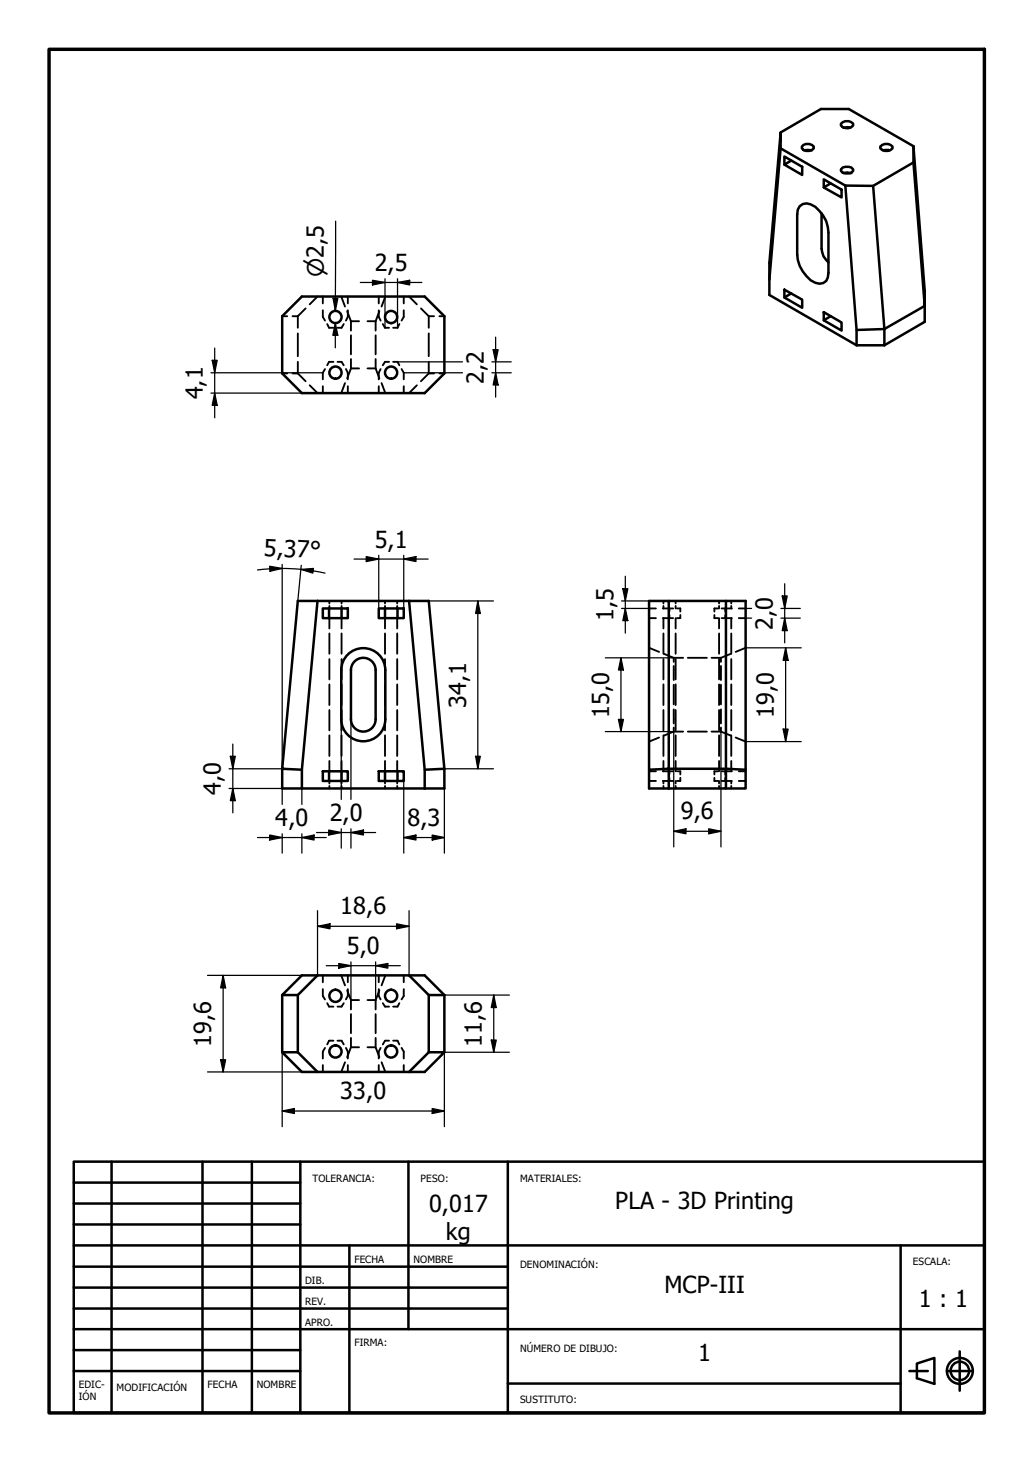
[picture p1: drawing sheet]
<svg xmlns="http://www.w3.org/2000/svg" width="210mm" height="297mm" viewBox="0 0 210 297" stroke-linecap="round" stroke-linejoin="round" font-family="sans-serif">
<!-- layer: Visible (ISO) -->
<g fill="none" stroke="#000" stroke-width=".51">
<path d="M158.6 30.1l-2.3 26.7v3.1l17.8 10.3M158.6 30.1v-3.2l-2.3 26.5v3.4M158.6 26.9l8.2-4.8h5.7l13.1 7.6M158.6 30.1l13.2 7.6M159.4 31.8l3.6 2.1v1.6l-3.6-2zM160.8 32.6l-1.4 .9M163.3 29.4a1.69 1.69 0 0 1 2.1 .4v.3a1.62 1.62 0 0 1-2.5 0v-.3zM163.4 30.5h1.4M167.4 36.4l3.6 2.1v1.6l-3.6-2zM168.8 37.3l-1.4 .8M170.9 25.1a1.68 1.68 0 0 1 2.5 0v.4a1.68 1.68 0 0 1-2.5 0zM171.3 34a1.82 1.82 0 0 1 2.1 .4v.3a1.68 1.68 0 0 1-2.5 0v-.3z"/>
<path d="M171.4 26l.7-.2 .7 .2M171.4 35.2l.7-.2 .7 .2M171.8 37.7l2.3 29.3v3.2M171.8 37.7l5.6 .1 2.3 29.1-5.6 .1M172.5 25.9l-.3 .1M178.9 29.8a1.68 1.68 0 0 1 2.5 0v.3a1.68 1.68 0 0 1-2.5 0zM179.5 30.5h1.3M180.5 30.5l-.3 .2M185.6 29.7l2.3 29.3v3.2l-2.3-29.2M185.6 29.7v3.3M185.6 33l-8.2 4.8M159.4 58.9l3.6 2v1.6l-3.6-2.1z"/>
<path d="M160.8 59.6l-1.4 .8M162.5 41.9a2.3 2.3 0 0 1 3.2 .1 7.1 7.1 0 0 1 2.6 5.2v8.2a1.85 1.85 0 0 1-.6 1.9 1.85 1.85 0 0 1-2 .2 6.9 6.9 0 0 1-3.7-5.8v-8.2l.1-.9zM166.9 43.4v7.1a3.7 3.7 0 0 0 1.4 2.8M57.3 64.2l4-4h25l4 4v11.7l-4 4h-25l-4-4zM167.4 63.4l3.6 2.1v1.7l-3.6-2.1zM168.8 64.2l-1.4 .9M174.1 70.2h5.6M179.7 66.9l8.2-4.7v3.2l-8.2 4.8zM64.5 122.1l-3.2 34.3M65.6 123.6h5.1v2h-5.1zM66.9 123.6v2M69.4 123.6v2"/>
<path d="M70.9 132.7a4.5 4.5 0 0 1 4.8-.6 4.5 4.5 0 0 1 2.6 4.1v9.9a4.5 4.5 0 0 1-4.5 4.5 4.5 4.5 0 0 1-4.5-4.4v-10a4.5 4.5 0 0 1 1.6-3.5zM72.2 134.2a2.51 2.51 0 0 1 2.7-.3 2.51 2.51 0 0 1 1.4 2.3v9.9a2.51 2.51 0 0 1-2.5 2.5 2.51 2.51 0 0 1-2.5-2.4v-10a2.5 2.5 0 0 1 .9-2zM77 123.6h5v2h-5zM78.2 123.6v2M80.8 123.6v2M83.1 122.1l3.2 34.3v3.8M135.9 122.1h11.6M57.3 156.2v4h33v-4M61.3 156.4l-4-.2 3.2-34.1h26.6l3.2 34.1-4 .2M61.3 156.4v3.8M65.6 156.7h5.1v2h-5.1zM66.9 156.7v2"/>
<path d="M69.4 156.7v2M77 156.7h5v2h-5zM78.2 156.7v2M80.8 156.7v2M131.9 156.4l4-.2v-34.1h-4v38.1h4M135.9 156.2h11.6v4h-11.6zM151.5 156.4l-4-.2v-34.1h4v38.1h-4M64.5 198.2l-4 4h-3.2l4-4h25l4 4M83.1 198.2l4 4h3.2M57.3 202.2v11.6M60.5 213.8h-3.2l4 4h25l4-4h-3.2M60.5 213.8l4 4"/>
<path d="M60.5 202.2v11.6M87.1 213.8l-4 4M87.1 202.2v11.6M90.3 202.2v11.6"/>
<circle cx="68.2" cy="64.4" r="1.24"/>
<circle cx="68.2" cy="75.7" r="1.24"/>
<circle cx="79.5" cy="64.4" r="1.24"/>
<circle cx="79.5" cy="75.7" r="1.24"/>
<circle cx="68.2" cy="213.6" r="1.24"/>
<circle cx="68.2" cy="202.3" r="1.24"/>
<circle cx="79.5" cy="213.6" r="1.24"/>
<circle cx="79.5" cy="202.3" r="1.24"/>
</g>
<g fill="#000">
<circle cx="164.8" cy="30.5" r=".25"/>
<circle cx="172.8" cy="35.2" r=".25"/>
</g>
<!-- layer: Oculto (ISO) -->
<g fill="none" stroke="#000" stroke-width=".38">
<path d="M57.3 75.9h1.1M57.3 64.2h1.1M59.4 75.9h1.1l1.6 1.6M59.4 64.2h1.1M60.5 64.2v2.4M60.5 67.7v4.7M60.5 73.5v2.4M62.1 62.7l-1.6 1.5M62.9 78.3l1.6 1.6M64.5 60.2l-1.6 1.6M65.6 63v1.4l.4 .7M65.6 60.2v1.4"/>
<path d="M65.6 78.5v1.4M66 75l-.4 .7v1.4M66.5 65.8l.4 .8h.9M67.8 73.5h-.9l-.4 .7M68.6 73.5h.8l.4 .7M69.3 60.2l.8 2.1M69.8 65.8l-.4 .8h-.8M70.1 77.8l-.8 2.1M70.3 75l.4 .7v1.4M70.5 63.2l.8 2.1M70.7 63v1.4l-.4 .7M70.7 60.2v1.4"/>
<path d="M70.7 78.5v1.4M71.3 74.9l-.8 2M71.3 74.9h1.7M71.3 65.3v1.9M71.3 68.1v3.9M71.3 72.9v2M71.3 65.3h1.7M74.7 74.9h1.6M74.7 65.3h1.6M76.3 74.9l.8 2M76.3 65.3v1.9M76.3 68.1v3.9"/>
<path d="M76.3 72.9v2M77 63v1.4l.3 .7M77 60.2v1.4M77 78.5v1.4M77.1 63.2l-.8 2.1M77.3 75l-.3 .7v1.4M77.5 77.8l.8 2.1M77.8 65.8l.4 .8h.9M78.3 60.2l-.8 2.1M79.1 73.5h-.9l-.4 .7M79.9 73.5h.9l.4 .7M81.2 65.8l-.4 .8h-.9"/>
<path d="M81.6 75l.4 .7v1.4M82 60.2v1.4M82 63v1.4l-.4 .7M82 78.5v1.4M83.1 60.2l1.6 1.6M84.7 78.3l-1.6 1.6M85.5 62.7l1.6 1.5M87.1 64.2h1.1M87.1 64.2v2.4M87.1 67.7v4.7M87.1 73.5v2.4M88.2 75.9h-1.1l-1.6 1.6"/>
<path d="M89.3 75.9h1M89.3 64.2h1M66.9 122.1v.5M66.9 123.1v.5M66.9 125.6v2.1M66.9 128.7v4.1M66.9 133.9v4.1M66.9 139.1v4.1M69.4 122.1v.5M69.4 123.1v.5M69.4 125.6v2.1M69.4 128.7v4.1"/>
<path d="M69.4 133.9v4.1M69.4 139.1v4.1M78.2 122.1v.5M78.2 123.1v.5M78.2 125.6v2.1M78.2 128.7v4.1M78.2 133.9v4.1M78.2 139.1v4.1M80.7 122.1v.5M80.7 123.1v.5M80.7 125.6v2.1M80.7 128.7v4.1"/>
<path d="M80.7 133.9v4.1M80.7 139.1v4.1M131.9 131.6l2 .8M131.9 123.6h1.4M131.9 125.6h1.4M134.7 123.6h2.1M134.7 125.6h2.1M134.8 122.1v.5M134.8 123.1v.5M134.8 125.6v2.1M134.8 128.7v4.1M134.8 133.9v4.1"/>
<path d="M134.8 139.1v4.1M134.9 132.8l2 .9M136 123.6v.7M136 125v.6M136.9 133.7v.8M136.9 135.3v2.9M136.9 139.1v4M136.9 133.7h1.9M137.3 122.1v.5M137.3 123.1v.5M137.3 125.6v2.1M137.3 128.7v4.1"/>
<path d="M137.3 133.9v4.1M137.3 139.1v4.1M137.5 123.6h.7v.7M138.2 125v.6h-.7M139.8 133.7h3.8M144.6 133.7h1.9M145.2 125v.6h.7M145.9 123.6h-.7v.7M146.1 122.1v.5M146.1 123.1v.5M146.1 125.6v2.1M146.1 128.7v4.1"/>
<path d="M146.1 133.9v4.1M146.1 139.1v4.1M146.5 133.7v.8M146.5 135.3v2.9M146.5 139.1v4M146.6 123.6h2.1M147.4 125v.6h-.8M147.4 123.6v.7M147.4 125.6h1.3M148.5 132.8l-2 .9M148.6 122.1v.5M148.6 123.1v.5"/>
<path d="M148.6 125.6v2.1M148.6 128.7v4.1M148.6 133.9v4.1M148.6 139.1v4.1M150.1 123.6h1.4M150.1 125.6h1.4M151.5 131.6l-2 .8M66.9 144.3v4.1M66.9 149.4v4.2M66.9 154.6v2.1M66.9 158.7v.5M66.9 159.7v.5"/>
<path d="M69.4 144.3v4.1M69.4 149.4v4.2M69.4 154.6v2.1M69.4 158.7v.5M69.4 159.7v.5M78.2 144.3v4.1M78.2 149.4v4.2M78.2 154.6v2.1M78.2 158.7v.5M78.2 159.7v.5M80.7 144.3v4.1M80.7 149.4v4.2"/>
<path d="M80.7 154.6v2.1M80.7 158.7v.5M80.7 159.7v.5M131.9 158.7h1.4M131.9 156.7h1.4M133.9 149.8l-2 .9M134.7 158.7h1.3M134.7 156.7h2.1M134.8 144.3v4.1M134.8 149.4v4.2M134.8 154.6v2.1M134.8 158.7v.5"/>
<path d="M134.8 159.7v.5M136 158v.7h.8M136 156.7v.6M136.9 144.1v2.9M136.9 147.8v.8M136.9 148.6l-2 .9M136.9 148.6h1.9M137.3 144.3v4.1M137.3 149.4v4.2M137.3 154.6v2.1M137.3 158.7v.5M137.3 159.7v.5"/>
<path d="M137.5 156.7h.7v.6M138.2 158v.7h-.7M139.8 148.6h3.8M144.6 148.6h1.9M145.2 158v.7h.7M145.9 156.7h-.7v.6M146.1 144.3v4.1M146.1 149.4v4.2M146.1 154.6v2.1M146.1 158.7v.5M146.1 159.7v.5M146.5 144.1v2.9"/>
<path d="M146.5 147.8v.8M146.5 148.6l2 .9M146.6 158.7h2.1M146.6 156.7h2.1M147.4 156.7v.6M147.4 158v.7M148.6 144.3v4.1M148.6 149.4v4.2M148.6 154.6v2.1M148.6 158.7v.5M148.6 159.7v.5M149.5 149.8l2 .9"/>
<path d="M150.1 158.7h1.4M150.1 156.7h1.4M65.6 198.2v1.4M69.3 198.2l.8 2M70.7 198.2v1.4M77 198.2v1.4M78.3 198.2l-.8 2M82 198.2v1.4M65.6 201v1.4l.4 .7M65.6 216.4v1.4M66 212.9l-.4 .8v1.4M66.5 203.8l.4 .7h.9"/>
<path d="M67.8 211.4h-.9l-.4 .8M68.6 211.4h.8l.4 .8M69.8 203.8l-.4 .7h-.8M70.1 215.8l-.8 2M70.3 212.9l.4 .8v1.4M70.5 201.2l.8 2M70.7 201v1.4l-.4 .7M70.7 216.4v1.4M71.3 210.9v1.9h1.7M71.3 203.2v1.9M71.3 206v3.9M71.3 203.2h1.7"/>
<path d="M71.3 212.8l-.8 2M74.7 212.8h1.6l.8 2M74.7 203.2h1.6M76.3 203.2v1.9M76.3 206v3.9M76.3 210.9v1.9M77 201v1.4l.3 .7M77 216.4v1.4M77.1 201.2l-.8 2M77.3 212.9l-.3 .8v1.4M77.5 215.8l.8 2M77.8 203.8l.4 .7h.9"/>
<path d="M79.1 211.4h-.9l-.4 .8M79.9 211.4h.9l.4 .8M81.2 203.8l-.4 .7h-.9M81.6 212.9l.4 .8v1.4M82 201v1.4l-.4 .7M82 216.4v1.4"/>
</g>
<!-- layer: Borde (ISO) -->
<path d="M10 10h190v277.1h-190z" fill="none" stroke="#000" stroke-width=".7"/>
<g fill="none" stroke="#000" stroke-width=".51">
<path d="M15 236h185v51.1h-185zM22.7 236v51.1M41.1 236v51.1M51.2 236v51.1M61 236v51.1M83 236v34.1M103.2 236v51.1M15 257.4h88.2M15 248.8h46M15 244.5h46M15 240.3h46M15 253h185"/>
<path d="M71 253v34.1M183 253v34.1M15 278.6h46M15 265.9h88.2M15 261.6h88.2M15 274.3h46M15 270.1h185M184.8 278.6h3.7M186.3 277l3.6-1.1v5.3l-3.6-1.2zM192.4 278.6h5.3M195 274.6v8M103.2 281.1h79.8"/>
<circle cx="195" cy="278.5" r="2.64"/>
<circle cx="195" cy="278.5" r="1.87"/>
</g>
<!-- layer: Cota (ISO) -->
<g fill="none" stroke="#000" stroke-width=".25">
<path d="M68.2 44.9l-.1 18.3v-2.6M73.2 57.4h12.5M75.7 56.9l2.5 .5-2.5 .5zM78.2 56.6v10M80.8 57.4l2.4-.5v1zM80.8 56.6v10M42.9 75.7h22.7M42.9 79.9h22.7M43.1 73.2h1l-.5 2.5zM43.6 79.9l.5 2.4h-1zM43.6 70.7v14.2M67.7 60.6h.9l-.5 2.6z"/>
<path d="M68.1 65.6l.5 2.5h-1zM68.1 65.6v5.1M80.8 73.5h13.2M82 75.7h12M99.9 75.7h4M99.9 73.5h4M100.2 71h1l-.5 2.5zM100.7 75.7l.5 2.5h-1zM100.7 68.5v12.2M54.8 115l2.5 .5-2.4 .6zM57.3 115.5l3.8 .2M57.3 115.5l-5 .3"/>
<path d="M57.3 114.7v41.5h-10.8M61.2 115.7l2.5-.2-.1 .9zM61.2 115.7l2.4 .3M61.2 114.9l-.7 7.2M63.6 116l2.4 .4M71.9 113.6h15.1M74.4 113.1l2.6 .5-2.6 .5zM77 112.8v10.8M82 113.6l2.5-.5v1zM82 112.8v10.8M126.6 119.6h1l-.5 2.5zM127.1 117.1v11.5"/>
<path d="M159.4 118.6v12M87.1 122.1h13.2M97.1 122.1l.5 2.5h-1zM97.1 122.1v34.1M123 133.7h13.9M126.2 133.7l.5 2.4h-1zM126.2 133.7v14.9M126.3 122.1h5.6M126.3 123.6h5.6M127.1 123.6l.5 2.5h-1zM151.5 123.6h1.2M151.5 125.6h1.2"/>
<path d="M151.5 131.6h11.3M158.7 123.6h3.9M158.7 125.6h3.9M158.9 121.1h1.1l-.6 2.5zM159.4 125.6l.6 2.5h-1.1zM159.6 131.6l.5 2.6h-1zM159.6 131.6v19.1M46.8 153.7h1l-.5 2.5zM47.3 151.2v13.9M69.3 146.2v16.2M71.3 146.2v16.2M82 158.7v14.6"/>
<path d="M90.3 156.2h10M96.6 153.7h1l-.5 2.5zM123 148.6h13.9v23.5M125.7 146.2h1l-.5 2.4zM146.5 148.6v23.5M151.5 150.7h11.3M159.1 148.1h1l-.5 2.6zM46.5 160.2h10.8v3.2M47.3 160.2l.5 2.5h-1zM52.3 170.2h14M54.8 169.7l2.5 .5-2.5 .5zM57.3 169.4v3.9"/>
<path d="M61.3 170.2l2.5-.5v1zM61.3 160.2v3.2M61.3 169.4v3.9M64.3 169.1h12M66.8 168.6l2.5 .5-2.5 .6zM69.3 168.4v3.9M71.3 169.1l2.6-.5v1.1zM71.3 168.4v3.9M82 170.2l2.5-.5v1zM82 170.2h8.3M87.8 169.7l2.5 .5-2.5 .5zM90.3 160.2v13.1"/>
<path d="M136.9 168.9l2.5-.5v1zM136.9 168.9h9.6M144 168.4l2.5 .5-2.5 .5zM42.2 198.2h19.1M45.3 198.2l.5 2.5h-1zM45.3 198.2v19.6M64.5 188.2l2.6-.5v1zM64.5 188.2h18.6M64.5 185v13.2M66.3 196.2h15M68.8 195.8l2.5 .4-2.5 .5zM71.3 195.4v7.8"/>
<path d="M76.3 196.2l2.5-.4v.9zM76.3 195.4v7.8M80.6 187.7l2.5 .5-2.5 .5zM83.1 185v13.2M42.2 217.8h19.1M44.8 215.3h1l-.5 2.5zM57.3 213.8v15.1M90.3 202.2h13.2M99.8 211.3h1l-.5 2.5zM100.3 202.2l.5 2.5h-1zM100.3 202.2v11.6M103.5 213.8h-13.2v15.1"/>
<path d="M57.3 225.7l2.5-.5v1zM57.3 225.7h33M87.8 225.2l2.5 .5-2.5 .5z"/>
</g>
<g fill="#000">
<path d="M75.7 56.9l2.5 .5-2.5 .5zM80.8 57.4l2.4-.5v1zM43.1 73.2h1l-.5 2.5zM67.7 60.6h.9l-.5 2.6zM68.1 65.6l.5 2.5h-1zM100.2 71h1l-.5 2.5zM100.7 75.7l.5 2.5h-1zM43.6 79.9l.5 2.4h-1zM54.8 115l2.5 .5-2.4 .6zM61.2 115.7l2.5-.2-.1 .9zM74.4 113.1l2.6 .5-2.6 .5zM82 113.6l2.5-.5v1z"/>
<path d="M126.6 119.6h1l-.5 2.5zM97.1 122.1l.5 2.5h-1zM126.2 133.7l.5 2.4h-1zM127.1 123.6l.5 2.5h-1zM158.9 121.1h1.1l-.6 2.5zM159.4 125.6l.6 2.5h-1.1zM159.6 131.6l.5 2.6h-1zM46.8 153.7h1l-.5 2.5zM96.6 153.7h1l-.5 2.5zM125.7 146.2h1l-.5 2.4zM159.1 148.1h1l-.5 2.6zM47.3 160.2l.5 2.5h-1z"/>
<path d="M54.8 169.7l2.5 .5-2.5 .5zM61.3 170.2l2.5-.5v1zM66.8 168.6l2.5 .5-2.5 .6zM71.3 169.1l2.6-.5v1.1zM82 170.2l2.5-.5v1zM87.8 169.7l2.5 .5-2.5 .5zM136.9 168.9l2.5-.5v1zM144 168.4l2.5 .5-2.5 .5zM64.5 188.2l2.6-.5v1zM68.8 195.8l2.5 .4-2.5 .5zM76.3 196.2l2.5-.4v.9zM80.6 187.7l2.5 .5-2.5 .5z"/>
<path d="M44.8 215.3h1l-.5 2.5zM45.3 198.2l.5 2.5h-1zM99.8 211.3h1l-.5 2.5zM100.3 202.2l.5 2.5h-1zM57.3 225.7l2.5-.5v1zM87.8 225.2l2.5 .5-2.5 .5z"/>
</g>
<g font-size="4.8">
<text x="76.1" y="55">2,5</text>
<text x="98.3" y="78" transform="rotate(-90 98.3 78)">2,2</text>
<text x="41.2" y="81.1" transform="rotate(-90 41.2 81.1)">4,1</text>
<text x="53.5" y="112.9" transform="rotate(3 53.5 112.9)">5,37°</text>
<text x="76.1" y="111.2">5,1</text>
<text x="124.7" y="126.2" transform="rotate(-90 124.7 126.2)">1,5</text>
<text x="157" y="127.9" transform="rotate(-90 157 127.9)">2,0</text>
<text x="94.7" y="143.8" transform="rotate(-90 94.7 143.8)">34,1</text>
<text x="123.8" y="145.8" transform="rotate(-90 123.8 145.8)">15,0</text>
<text x="157.2" y="145.8" transform="rotate(-90 157.2 145.8)">19,0</text>
<text x="44.9" y="161.5" transform="rotate(-90 44.9 161.5)">4,0</text>
<text x="55.9" y="167.8">4,0</text>
<text x="67" y="166.7">2,0</text>
<text x="82.8" y="167.8">8,3</text>
<text x="138.4" y="166.5">9,6</text>
<text x="69.2" y="185.8">18,6</text>
<text x="70.5" y="193.9">5,0</text>
<text x="42.9" y="212.6" transform="rotate(-90 42.9 212.6)">19,6</text>
<text x="97.9" y="212.6" transform="rotate(-90 97.9 212.6)">11,6</text>
<text x="69.2" y="223.3">33,0</text>
<text x="125" y="245.6">PLA - 3D Printing</text>
<text x="87.2" y="246.2">0,017</text>
<text x="90.6" y="252">kg</text>
<text x="135" y="262.6">MCP-III</text>
<text x="186.7" y="265.6">1 : 1</text>
<text x="141.9" y="276.5">1</text>
</g>
<text font-size="4.6" x="65.8" y="56.4" transform="rotate(-90 65.8 56.4)">⌀2,5</text>
<g font-size="2">
<text x="63.5" y="240.1">TOLERANCIA:</text>
<text x="85.5" y="240.1">PESO:</text>
<text x="105.7" y="240.1">MATERIALES:</text>
<text x="72" y="256.6">FECHA</text>
<text x="84" y="256.6">NOMBRE</text>
<text x="105.7" y="257.6">DENOMINACIÓN:</text>
<text x="185.5" y="257">ESCALA:</text>
<text x="62" y="260.8">DIB.</text>
<text x="62" y="265.1">REV.</text>
<text x="62" y="269.4">APRO.</text>
<text x="72" y="273.5">FIRMA:</text>
<text x="105.7" y="274.6">NÚMERO DE DIBUJO:</text>
<text x="16" y="282.1">EDIC-</text>
<text x="16" y="284.5">IÓN</text>
<text x="23.7" y="282.6">MODIFICACIÓN</text>
<text x="42.2" y="282.1">FECHA</text>
<text x="52.2" y="282.1">NOMBRE</text>
<text x="105.7" y="285.1">SUSTITUTO:</text>
</g>
</svg>
